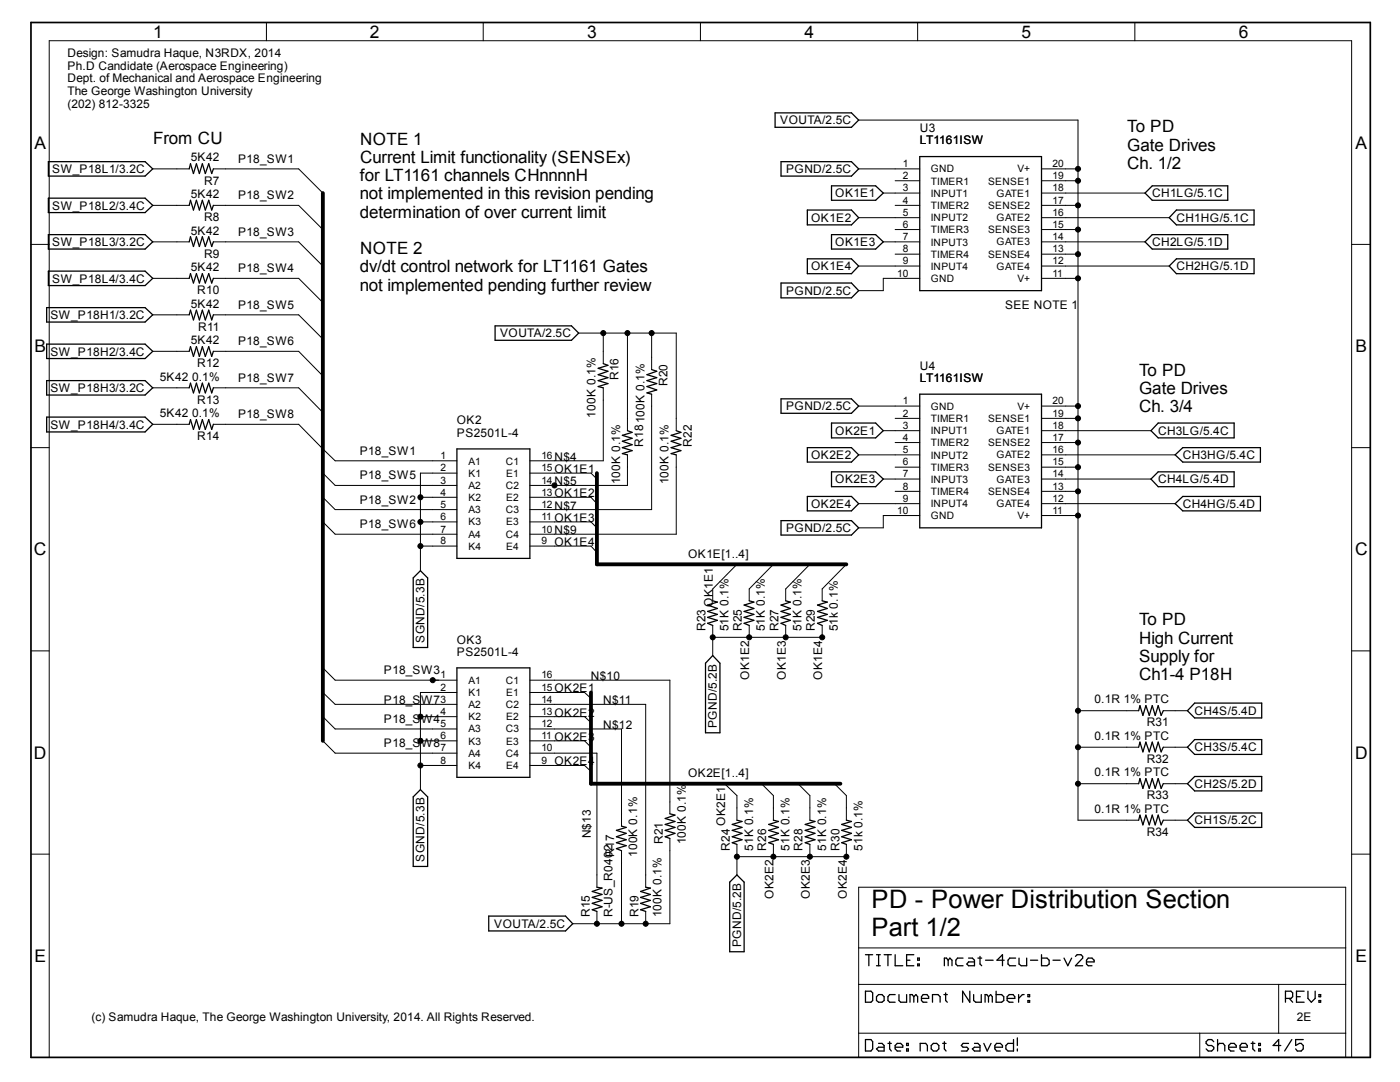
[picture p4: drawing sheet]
<svg xmlns="http://www.w3.org/2000/svg" width="279mm" height="216mm" viewBox="0 0 279 216" stroke-linecap="round" stroke-linejoin="round" font-family="sans-serif">
<g fill="none" stroke="#000" stroke-width=".25">
<path d="M9.7 32.3h19.3l1.5 1.4-1.5 1.4h-19.3zM9.7 39.5h19.3l1.5 1.5-1.5 1.4h-19.3zM37.8 33.7l.2-1 .6 1.9 .6-1.9 .6 1.9 .6-1.9 .6 1.9 .7-1.9 .5 1.9 .4-.9M154.7 22.5h15.2l1.5 1.5-1.5 1.4h-15.2zM155.9 32.3h14l1.5 1.4-1.5 1.4h-14zM165.9 37.1h8.9l1.5 1.4-1.5 1.5h-8.9zM183.6 31.2h24.3v26.8h-24.3zM228.5 38.5l1.5-1.4h15v2.9h-15zM9.7 46.8h19.3l1.5 1.5-1.5 1.4h-19.3zM9.7 54.1h19.3l1.5 1.4-1.5 1.5h-19.3zM37.8 41l.2-1 .6 1.9 .6-1.9 .6 1.9 .6-1.9 .6 1.9 .7-1.9 .5 1.9 .4-.9M37.8 48.3l.2-1.1 .6 2 .6-2 .6 2 .6-2 .6 2 .7-2 .5 2 .4-.9"/>
<path d="M37.8 55.5l.2-.9 .6 1.9 .6-1.9 .6 1.9 .6-1.9 .6 1.9 .7-1.9 .5 1.9 .4-1M155.9 56.5h14l1.5 1.5-1.5 1.4h-14zM161.1 41.9h8.8l1.5 1.5-1.5 1.5h-8.8zM161.1 51.6h8.8l1.5 1.5-1.5 1.5h-8.8zM165.9 46.8h8.9l1.5 1.5-1.5 1.4h-8.9zM230 46.8h15v2.9h-15l-1.5-1.4zM233.3 53.1l1.5-1.5h15.5v3h-15.5zM234.8 41.9h15.5v3h-15.5l-1.5-1.5zM9.3 61.4h19.7l1.5 1.4-1.5 1.5h-19.7zM9.3 68.7h19.7l1.5 1.4-1.5 1.4h-19.7zM9.3 75.9h19.7l1.5 1.5-1.5 1.4h-19.7zM37.8 62.8l.2-.9 .6 1.9 .6-1.9 .6 1.9 .6-1.9 .6 1.9 .7-1.9 .5 1.9 .4-1"/>
<path d="M37.8 70.1l.2-.9 .6 1.9 .6-1.9 .6 1.9 .6-1.9 .6 1.9 .7-1.9 .5 1.9 .4-1M37.8 77.4l.2-.9 .6 1.9 .6-1.9 .6 1.9 .6-1.9 .6 1.9 .7-1.9 .5 1.9 .4-1M98.8 65h15.2l1.5 1.5-1.5 1.4h-15.2zM120.4 72.6l.9 .3-1.9 .6 1.9 .6-1.9 .7 1.9 .6-1.9 .5 1.9 .6-1.9 .6 1 .3M130 73.7l1.1 .4-2 .7 2 .6-2 .5 2 .6-2 .6 2 .7-2 .6 .9 .3M155.9 79.6h14l1.5 1.4-1.5 1.5h-14zM183.6 78.7h24.3v26.6h-24.3zM9.3 83.2h19.7l1.5 1.5-1.5 1.5h-19.7zM37.8 84.7l.2-1 .6 2 .6-2 .6 2 .6-2 .6 2 .7-2 .5 2 .4-1M91.2 89.6h14.5v21.8h-14.5zM125.2 85.9l1 .4-2 .6 2 .6-2 .6 2 .6-2 .6 2 .6-2 .6 1 .3M135 85.9l.9 .4-2 .6 2 .6-2 .6 2 .6-2 .6 2 .6-2 .6 1.1 .3"/>
<path d="M161.1 89.3h8.8l1.5 1.5-1.5 1.4h-8.8zM161.1 99.1h8.8l1.5 1.4-1.5 1.4h-8.8zM165.9 84.4h8.9l1.5 1.5-1.5 1.5h-8.9zM165.9 94.1h8.9l1.5 1.5-1.5 1.5h-8.9zM229.7 95.6l1.4-1.5h15.2v3h-15.2zM231.1 84.4h15.2v3h-15.2l-1.4-1.5zM234.5 90.8l1.6-1.5h15.4v2.9h-15.4zM83.9 113.9l1.4 1.4v13.9h-2.8v-13.9zM142.2 119.9l1 .2-2 .6 2 .7-2 .6 2 .6-2 .6 2 .6-2 .6 1 .4M149.5 119.9l1 .2-2 .6 2 .7-2 .6 2 .6-2 .6 2 .6-2 .6 1 .4M155.9 103.9h14l1.5 1.4-1.5 1.5h-14zM156.8 119.9l.9 .2-1.8 .6 1.8 .7-1.8 .6 1.8 .6-1.8 .6 1.8 .6-1.8 .6 .9 .4"/>
<path d="M164.1 119.9l1 .2-1.9 .6 1.9 .7-1.9 .6 1.9 .6-1.9 .6 1.9 .6-1.9 .6 .9 .4M234.5 100.5l1.6-1.4h15.4v2.8h-15.4zM91.2 133.3h14.5v21.8h-14.5zM142.2 130.8l1.5 1.5v13.9h-2.9v-13.9zM82.5 159l1.4-1.4 1.4 1.4v13.9h-2.8zM227.2 156.4l.3-1 .6 1.9 .6-1.9 .7 1.9 .6-1.9 .5 1.9 .6-1.9 .6 1.9 .5-.9M227.2 149.1l.3-1 .6 1.9 .6-1.9 .7 1.9 .6-1.9 .5 1.9 .6-1.9 .6 1.9 .5-.9M227.2 141.8l.3-1 .6 1.9 .6-1.9 .7 1.9 .6-1.9 .5 1.9 .6-1.9 .6 1.9 .5-.9M237 156.4l1.4-1.5h13.4v2.9h-13.4zM238.4 140.3h13.4v3h-13.4l-1.4-1.5zM238.4 147.6h13.4v2.9h-13.4l-1.4-1.4zM119.1 177l1 .2-1.9 .7 1.9 .6-1.9 .6 1.9 .6-1.9 .6 1.9 .6-1.9 .6 .9 .4"/>
<path d="M124 164.8l1 .3-2 .6 2 .6-2 .7 2 .6-2 .5 2 .6-2 .6 1 .5M128.9 177l.9 .2-2 .7 2 .6-2 .6 2 .6-2 .6 2 .6-2 .6 1.1 .4M133.7 162.4l1 .2-1.9 .7 1.9 .6-1.9 .6 1.9 .6-1.9 .6 1.9 .6-1.9 .7 .9 .3M147.1 174.6l1.4 1.4v13.9h-2.9v-13.9zM147.1 163.7l1 .2-2 .6 2 .6-2 .6 2 .6-2 .7 2 .6-2 .5 1 .4M154.3 163.7l1.1 .2-2 .6 2 .6-2 .6 2 .6-2 .7 2 .6-2 .5 .9 .4M161.6 163.7l1 .2-1.9 .6 1.9 .6-1.9 .6 1.9 .6-1.9 .7 1.9 .6-1.9 .5 .9 .4M168.9 163.7l1 .2-1.9 .6 1.9 .6-1.9 .6 1.9 .6-1.9 .7 1.9 .6-1.9 .5 .9 .4M227.2 163.7l.3-1.1 .6 2 .6-2 .7 2 .6-2 .5 2 .6-2 .6 2 .5-.9M237 163.7l1.4-1.5h13.4v2.9h-13.4zM97.5 182.8h15.4l1.4 1.5-1.4 1.5h-15.4zM172.7 197.8h1.1l.4 .3v1.5l-.4 .4h-1.1z"/>
<path d="M172.7 190.5h1.5M173.4 190.5v2.2M174.9 198.9l.4-.4h.7l.4 .4v.7l-.4 .4h-.7l-.4-.4zM174.9 190.5h.8M174.9 192.7h.8M175.3 190.5v2.2M176.4 190.5h1.5M177.2 190.5v2.2M178.6 190.5v2.2h1.6M178.6 198.5h-1.1l-.3 .4v.7l.3 .4h1.1M179.4 198.5v1.1l.3 .4h1.2v-1.5M180.9 191.6h.7"/>
<path d="M182.4 190.5h-1.5v2.2h1.5M182.4 198.9l-.4-.4h-.4v1.5M182.4 198.9l.4-.4 .3 .4v1.1M182.4 198.9v1.1M183.1 192.4h.4v.3h-.4zM183.1 191.2h.4v.4h-.4zM183.9 199.2h1.4v-.3l-.3-.4h-.8l-.3 .4v.7l.3 .4h.8M186.1 200v-1.5h1.1l.4 .4v1.1M188.4 198.5h.7M188.7 198.1v1.5l.4 .4M189.2 191.6l-.3-.4h-.4v1.5M189.2 191.6v1.1"/>
<path d="M189.2 191.6l.4-.4 .4 .4v1.1M192.2 191.2h-1.1l-.3 .4v.8l.3 .3h1.1M193.3 191.2h.8l.4 .4v1.1h-1.2l-.3-.3 .3-.5h1.2M193.5 197.8v2.2l-1.4-2.2v2.2M194.3 198.5v1.1l.4 .4h1.1v-1.5M195.2 191.2h.7M195.6 190.8v1.6l.3 .3M196.7 191.6h1.5M197.3 198.9l-.4-.4h-.3v1.5M197.3 198.9v1.1M197.3 198.9l.4-.4 .3 .4v1.1M198.8 197.8v2.2h1.1l.4-.4v-.7l-.4-.4h-1.1"/>
<path d="M200.4 191.6h-1.4l1.1-1.1v2.2M201 199.2h1.5v-.3l-.3-.4h-.8l-.4 .4v.7l.4 .4h.8M202.7 191.2h-1.2l-.3 .4v.8l.3 .3h1.2M203.3 198.5v1.5M203.4 191.2v1.2l.4 .3h1.1v-1.5M204.4 198.5h-.4l-.7 .7M205.1 199.6h.4v.4h-.4zM205.1 198.5h.4v.4h-.4zM205.7 191.6h1.4M207.9 190.5v2.2h1.1l.4-.3v-.8l-.4-.4h-1.1M210.1 191.6h1.5M212.3 191.2l.8 1.5 .8-1.5"/>
<path d="M214.6 190.8l.4-.3h.7l.4 .3v.4l-1.5 1.5h1.5M216.8 191.9h1.6v-.3l-.5-.4h-.7l-.4 .4v.8l.4 .3h.7M256.5 199.2h1.1l.4-.3v-.8l-.4-.3h-1.1v2.2M257.3 199.2l.7 .8M258.7 198.9h.8M260.3 197.8h-1.6v2.2h1.6M261 197.8v1.4l.7 .8 .8-.8v-1.4M263.2 199.6h.4v.4h-.4zM263.2 198.5h.4v.4h-.4zM172.7 207.4h1.1l.4 .5v1.4l-.4 .4h-1.1zM175.3 208.2h.7l.4 .4v1.1h-1.1l-.4-.4 .4-.3h1.1M177.2 208.2h.7"/>
<path d="M177.5 207.9v1.4l.4 .4M178.6 209h1.6v-.4l-.5-.4h-.6l-.5 .4v.7l.5 .4h.6M180.9 209.3h.4v.4h-.4zM180.9 208.2h.4v.4h-.4zM183.6 209.7v-1.5h1.1l.4 .4v1.1M185.8 208.6l.5-.4h.6l.5 .4v.7l-.5 .4h-.6l-.5-.4zM188.1 208.2h.7M188.5 207.9v1.4l.3 .4M193.3 208.2h-1.1l-.3 .4 .3 .4h.8l.3 .3-.3 .4h-1.1M194.5 208.2h.7l.4 .4v1.1h-1.1l-.4-.4 .4-.3h1.1M196.3 208.2l.7 1.5 .8-1.5M198.5 209h1.6v-.4l-.5-.4h-.7l-.4 .4v.7l.4 .4h.7"/>
<path d="M202.3 207.4v2.3h-1.1l-.5-.4v-.7l.5-.4h1.1M203 207.1v1.5M203 209.3v.4M242.2 207.9l-.4-.5h-.7l-.4 .5v.3l.4 .4h.7l.4 .4v.3l-.4 .4h-.7l-.4-.4M243 208.6l.3-.4h.8l.3 .4v1.1M243 207.4v2.3M245.2 209h1.5v-.4l-.4-.4h-.7l-.4 .4v.7l.4 .4h.7M247.5 209h1.4v-.4l-.3-.4h-.8l-.3 .4v.7l.3 .4h.8M249.7 208.2h.7M250 207.9v1.4l.4 .4M251.2 208.2h.3v.4h-.3zM251.2 209.3h.3v.4h-.3z"/>
<path d="M255.6 208.6h-1.5l1.1-1.2v2.3M257.8 207.4l-1.4 2.3M260.1 207.4h-1.5v1.2l.7-.4h.4l.4 .4v.7l-.4 .4h-.8l-.3-.4"/>
</g>
<path d="M6.2 4.5h267.3v206.5h-267.3z" fill="none" stroke="#000" stroke-width=".34"/>
<g fill="none" stroke="#000" stroke-width=".2">
<path d="M53.2 4.5v3.6M96.4 4.5v3.6M139.8 4.5v3.6M183.1 4.5v3.6M226.5 4.5v3.6M30.5 33.7h7.3M42.6 33.7h17l4.8 4.8M171.4 33.7h12.2M171.4 24h43.7v139.7h12.1M176.3 38.5h7.3M178.6 36.1h5M207.9 33.7h7.2"/>
<path d="M207.9 36.1h7.2M207.9 38.5h20.6M6.2 48.8h3.6M30.5 41h7.3M30.5 48.3h7.3M30.5 55.5h7.3M42.6 41h17l4.8 4.8M42.6 48.3h17l4.8 4.8M42.6 55.5h17l4.8 4.9M171.4 43.4h12.2M171.4 53.1h12.2M176.3 48.3h7.3"/>
<path d="M178.6 41h5M178.6 45.8h5M178.6 50.7h5M183.6 55.5h-7.3v2.5h-4.9M207.9 41h7.2M207.9 48.3h20.6M207.9 55.5h7.2M207.9 43.4h25.4M207.9 45.8h7.2M207.9 50.7h7.2M207.9 53.1h25.4M269.7 48.8h3.8"/>
<path d="M30.5 62.8h7.3M30.5 70.1h7.3M30.5 77.4h7.3M42.6 62.8h17l4.8 4.8M42.6 70.1h17l4.8 4.9M42.6 77.4h17l4.8 4.9M115.5 66.5h19.5v19.4M120.4 77.4v14.5h-14.7M120.4 66.5v6.1M125.2 66.5v19.4M130 78.7v23h-24.3M130 66.5v7.2"/>
<path d="M6.2 89.3h3.6M30.5 84.7h7.3M42.6 84.7h17l7.3 7.2h24.3M64.4 93.2v1.2l2.5 2.5h24.3M64.4 99.2l2.5 2.5h24.3M83.9 99.2h7.3M91.2 94.4h-7.3v19.5M105.7 94.4h12.2l1.2 1.2M105.7 99.2h12.2l1.2 1.3M125.2 90.8v6.1h-19.5M135 90.8v15.8h-29.3M171.4 81h12.2"/>
<path d="M171.4 90.8h12.2M176.3 85.9h7.3M176.3 95.6h7.3M178.6 83.5h5M178.6 88.3h5M178.6 93.2h5M178.6 98h5M207.9 81h7.2M207.9 83.5h7.2M207.9 85.9h21.8M207.9 88.3h7.2M207.9 90.8h26.6"/>
<path d="M207.9 93.2h7.2M207.9 95.6h21.8M207.9 98h7.2M269.7 89.3h3.8M64.4 104.1l2.5 2.5h24.3M83.9 104.1h7.3M83.9 109h7.3M105.7 104.1h12.2l1.2 1.2M105.7 109h12.2l1.2 1.2M147.1 112.6l-4.9 4.9v2.4M154.3 112.6l-4.8 4.9v2.4M161.6 112.6l-4.8 4.9v2.4"/>
<path d="M168.9 112.6l-4.8 4.9v2.4M171.4 100.5h12.2M183.6 102.9h-7.3v2.4h-4.9M207.9 100.5h26.6M207.9 102.9h7.2M6.2 129.9h3.6M64.4 133.3l2.5 2.4h24.3M64.4 138.2l2.5 2.3h24.3M91.2 138.2h-7.3v19.4M105.7 135.7h28v26.7M105.7 138.2h11l1.2 1.2M142.2 124.8v6"/>
<path d="M149.5 124.8v2.4M156.8 124.8v2.4M164.1 124.8v2.4h-21.9M269.7 129.9h3.8M64.4 143l2.5 2.5h24.3M64.4 147.8l2.5 2.5h24.3M83.9 143h7.3M83.9 147.8h7.3M83.9 152.7h7.3M105.7 140.5h23.2v36.5M105.7 143h11l1.2 1.2M105.7 145.5h18.3v19.3"/>
<path d="M105.7 147.8h11l1.2 1.3M105.7 150.3h13.4v26.7M105.7 152.7h11l1.2 1.2M144.6 156.4l2.5 2.3v5M152 156.4l2.3 2.3v5M159.3 156.4l2.3 2.3v5M166.5 156.4l2.4 2.3v5M215.1 156.4h12.1M215.1 149.1h12.1M215.1 141.8h12.1M232.2 156.4h4.8M232.2 149.1h4.8"/>
<path d="M232.2 141.8h4.8M6.2 170.4h3.6M124 169.8v14.5M133.7 167.3v17h-19.4M147.1 168.5v6.1M154.3 168.5v2.4M161.6 168.5v2.4M168.9 168.5v2.4h-21.8M171.4 177h97.2v34h-97.2zM232.2 163.7h4.8M269.7 170.4h3.8M119.1 181.9v2.4"/>
<path d="M128.9 181.9v2.4M171.4 196.4h97.2M171.4 189.1h97.2M255.2 196.4v9.8M9.8 211v-202.9h259.9v202.9M171.4 206.2h97.2M239.4 206.2v4.8"/>
<circle cx="215.1" cy="36.1" r=".5"/>
<circle cx="215.1" cy="33.7" r=".5"/>
<circle cx="215.1" cy="45.8" r=".5"/>
<circle cx="215.1" cy="50.7" r=".5"/>
<circle cx="215.1" cy="41" r=".5"/>
<circle cx="215.1" cy="55.5" r=".5"/>
<circle cx="120.4" cy="66.5" r=".5"/>
<circle cx="125.2" cy="66.5" r=".5"/>
<circle cx="130.1" cy="66.5" r=".5"/>
<circle cx="83.9" cy="99.2" r=".5"/>
<circle cx="110.7" cy="96.9" r=".5"/>
<circle cx="215.1" cy="88.3" r=".5"/>
<circle cx="215.1" cy="93.2" r=".5"/>
<circle cx="215.1" cy="83.5" r=".5"/>
<circle cx="215.1" cy="98" r=".5"/>
<circle cx="215.1" cy="81" r=".5"/>
<circle cx="83.9" cy="104.1" r=".5"/>
<circle cx="83.9" cy="109" r=".5"/>
<circle cx="215.1" cy="102.9" r=".5"/>
<circle cx="86.4" cy="135.7" r=".5"/>
<circle cx="142.2" cy="127.2" r=".5"/>
<circle cx="149.5" cy="127.2" r=".5"/>
<circle cx="156.8" cy="127.2" r=".5"/>
<circle cx="164.1" cy="127.2" r=".5"/>
<circle cx="83.9" cy="143" r=".5"/>
<circle cx="83.9" cy="147.8" r=".5"/>
<circle cx="83.9" cy="152.7" r=".5"/>
<circle cx="215.1" cy="141.8" r=".5"/>
<circle cx="215.1" cy="149.1" r=".5"/>
<circle cx="215.1" cy="156.4" r=".5"/>
<circle cx="147.1" cy="170.9" r=".5"/>
<circle cx="154.4" cy="170.9" r=".5"/>
<circle cx="161.6" cy="170.9" r=".5"/>
<circle cx="168.9" cy="170.9" r=".5"/>
<circle cx="119.1" cy="184.3" r=".5"/>
<circle cx="124" cy="184.3" r=".5"/>
<circle cx="128.9" cy="184.3" r=".5"/>
</g>
<path d="M64.4 38.5v109.3M119.1 94.4v18.2h49.8M117.9 138.2v18.2h49.8" fill="none" stroke="#000" stroke-width=".76"/>
<g fill="#000">
<circle cx="215.1" cy="36.1" r=".5"/>
<circle cx="215.1" cy="33.7" r=".5"/>
<circle cx="215.1" cy="50.7" r=".5"/>
<circle cx="215.1" cy="41" r=".5"/>
<circle cx="215.1" cy="45.8" r=".5"/>
<circle cx="215.1" cy="55.5" r=".5"/>
<circle cx="120.4" cy="66.5" r=".5"/>
<circle cx="125.2" cy="66.5" r=".5"/>
<circle cx="130.1" cy="66.5" r=".5"/>
<circle cx="83.9" cy="99.2" r=".5"/>
<circle cx="110.7" cy="96.9" r=".5"/>
<circle cx="215.1" cy="88.3" r=".5"/>
<circle cx="215.1" cy="81" r=".5"/>
<circle cx="215.1" cy="93.2" r=".5"/>
<circle cx="215.1" cy="98" r=".5"/>
<circle cx="215.1" cy="83.5" r=".5"/>
<circle cx="83.9" cy="109" r=".5"/>
<circle cx="83.9" cy="104.1" r=".5"/>
<circle cx="215.1" cy="102.9" r=".5"/>
<circle cx="86.4" cy="135.7" r=".5"/>
<circle cx="142.2" cy="127.2" r=".5"/>
<circle cx="149.5" cy="127.2" r=".5"/>
<circle cx="156.8" cy="127.2" r=".5"/>
<circle cx="164.1" cy="127.2" r=".5"/>
<circle cx="83.9" cy="143" r=".5"/>
<circle cx="83.9" cy="152.7" r=".5"/>
<circle cx="83.9" cy="147.8" r=".5"/>
<circle cx="215.1" cy="141.8" r=".5"/>
<circle cx="215.1" cy="149.1" r=".5"/>
<circle cx="215.1" cy="156.4" r=".5"/>
<circle cx="147.1" cy="170.9" r=".5"/>
<circle cx="154.4" cy="170.9" r=".5"/>
<circle cx="161.6" cy="170.9" r=".5"/>
<circle cx="168.9" cy="170.9" r=".5"/>
<circle cx="119.1" cy="184.3" r=".5"/>
<circle cx="124" cy="184.3" r=".5"/>
<circle cx="128.9" cy="184.3" r=".5"/>
</g>
<g font-size="5.1">
<text x="173.9" y="181.2">PD - Power Distribution Section</text>
<text x="173.9" y="186.7">Part 1/2</text>
</g>
<g font-size="3.5">
<text x="30.6" y="7.5">1</text>
<text x="73.8" y="7.5">2</text>
<text x="117.2" y="7.5">3</text>
<text x="160.5" y="7.5">4</text>
<text x="203.9" y="7.5">5</text>
<text x="247.2" y="7.5">6</text>
<text x="6.9" y="29.6">A</text>
<text x="270.5" y="29.6">A</text>
<text x="6.9" y="70.2">B</text>
<text x="270.5" y="70.2">B</text>
<text x="6.8" y="110.7">C</text>
<text x="270.4" y="110.7">C</text>
<text x="6.8" y="151.4">D</text>
<text x="270.4" y="151.4">D</text>
<text x="6.9" y="191.9">E</text>
<text x="270.5" y="191.9">E</text>
</g>
<g font-size="3.4">
<text x="30.6" y="28.8">From CU</text>
<text x="71.9" y="28.9">NOTE 1</text>
<text x="225" y="26.4">To PD</text>
<text x="71.9" y="32.5">Current Limit functionality (SENSEx)</text>
<text x="225" y="30.1">Gate Drives</text>
<text x="225" y="33.7">Ch. 1/2</text>
<text x="71.8" y="36.2">for LT1161 channels CHnnnnH</text>
<text x="71.8" y="39.8">not implemented in this revision pending</text>
<text x="71.8" y="43.4">determination of over current limit</text>
<text x="71.9" y="50.7">NOTE 2</text>
<text x="71.8" y="54.4">dv/dt control network for LT1161 Gates</text>
<text x="71.8" y="58">not implemented pending further review</text>
<text x="227.3" y="75">To PD</text>
<text x="227.3" y="78.7">Gate Drives</text>
<text x="227.3" y="82.3">Ch. 3/4</text>
<text x="227.3" y="124.8">To PD</text>
<text x="227.3" y="128.4">High Current</text>
<text x="227.3" y="132.1">Supply for</text>
<text x="227.3" y="135.7">Ch1-4 P18H</text>
</g>
<g font-size="2.4">
<text x="13.5" y="11.3">Design: Samudra Haque, N3RDX, 2014</text>
<text x="13.5" y="13.9">Ph.D Candidate (Aerospace Engineering)</text>
<text x="13.5" y="16.4">Dept. of Mechanical and Aerospace Engineering</text>
<text x="13.5" y="19">The George Washington University</text>
<text x="13.5" y="21.5">(202) 812-3325</text>
<text x="155.7" y="24.8">VOUTA/2.5C</text>
<text x="183.6" y="28.8">LT1161ISW</text>
<text x="183.6" y="26.4">U3</text>
<text x="10.4" y="34.5">SW_P18L1/3.2C</text>
<text x="38.1" y="32.2">5K42</text>
<text x="47.5" y="32.4">P18_SW1</text>
<text x="156.9" y="34.5">PGND/2.5C</text>
<text x="10.4" y="41.8">SW_P18L2/3.4C</text>
<text x="38.1" y="39.5">5K42</text>
<text x="40.7" y="36.8">R7</text>
<text x="47.5" y="39.8">P18_SW2</text>
<text x="166.7" y="39.4">OK1E1</text>
<text x="230" y="39.4">CH1LG/5.1C</text>
<text x="38.1" y="46.8">5K42</text>
<text x="40.7" y="44.1">R8</text>
<text x="47.5" y="47.1">P18_SW3</text>
<text x="161.9" y="44.3">OK1E2</text>
<text x="234.8" y="44.3">CH1HG/5.1C</text>
<text x="10.4" y="49.1">SW_P18L3/3.2C</text>
<text x="40.7" y="51.4">R9</text>
<text x="161.9" y="53.9">OK1E4</text>
<text x="166.7" y="49.1">OK1E3</text>
<text x="230" y="49.1">CH2LG/5.1D</text>
<text x="234.8" y="53.9">CH2HG/5.1D</text>
<text x="10.4" y="56.4">SW_P18L4/3.4C</text>
<text x="38.1" y="54.1">5K42</text>
<text x="39.4" y="58.7">R10</text>
<text x="47.5" y="54.4">P18_SW4</text>
<text x="156.9" y="58.8">PGND/2.5C</text>
<text x="10.1" y="63.7">SW_P18H1/3.2C</text>
<text x="38.1" y="61.4">5K42</text>
<text x="39.5" y="66">R11</text>
<text x="47.5" y="61.6">P18_SW5</text>
<text x="200.6" y="61.6">SEE NOTE 1</text>
<text x="10.1" y="71">SW_P18H2/3.4C</text>
<text x="38.1" y="68.7">5K42</text>
<text x="47.5" y="68.9">P18_SW6</text>
<text x="99.8" y="67.3">VOUTA/2.5C</text>
<text x="31.9" y="75.9">5K42 0.1%</text>
<text x="39.4" y="73.2">R12</text>
<text x="47.5" y="76.2">P18_SW7</text>
<text x="123.4" y="75.9" transform="rotate(-90 123.4 75.9)">R16</text>
<text x="133.2" y="77" transform="rotate(-90 133.2 77)">R20</text>
<text x="183.6" y="76.2">LT1161ISW</text>
<text x="183.6" y="73.7">U4</text>
<text x="10.1" y="78.2">SW_P18H3/3.2C</text>
<text x="31.9" y="83.2">5K42 0.1%</text>
<text x="39.4" y="80.5">R13</text>
<text x="47.5" y="83.5">P18_SW8</text>
<text x="118.9" y="83.3" transform="rotate(-90 118.9 83.3)">100K 0.1%</text>
<text x="156.9" y="81.9">PGND/2.5C</text>
<text x="10.1" y="85.5">SW_P18H4/3.4C</text>
<text x="39.4" y="87.8">R14</text>
<text x="91.2" y="87.1">PS2501L-4</text>
<text x="91.2" y="84.7">OK2</text>
<text x="128.4" y="89.2" transform="rotate(-90 128.4 89.2)">R18100K 0.1%</text>
<text x="138.1" y="89.2" transform="rotate(-90 138.1 89.2)">R22</text>
<text x="166.7" y="86.8">OK2E1</text>
<text x="231.1" y="86.8">CH3LG/5.4C</text>
<text x="71.8" y="90.8">P18_SW1</text>
<text x="71.8" y="95.6">P18_SW5</text>
<text x="110.7" y="91.9">N$4</text>
<text x="110.7" y="94.4">OK1E1</text>
<text x="161.9" y="91.6">OK2E2</text>
<text x="236" y="91.6">CH3HG/5.4C</text>
<text x="71.8" y="100.5">P18_SW2</text>
<text x="110.7" y="96.9">N$5</text>
<text x="110.7" y="101.7">N$7</text>
<text x="110.7" y="99.2">OK1E2</text>
<text x="123.8" y="96.6" transform="rotate(-90 123.8 96.6)">100K 0.1%</text>
<text x="133.4" y="96.6" transform="rotate(-90 133.4 96.6)">100K 0.1%</text>
<text x="161.9" y="101.3">OK2E4</text>
<text x="166.7" y="96.4">OK2E3</text>
<text x="231.1" y="96.4">CH4LG/5.4D</text>
<text x="236" y="101.3">CH4HG/5.4D</text>
<text x="71.8" y="105.3">P18_SW6</text>
<text x="110.7" y="106.6">N$9</text>
<text x="110.7" y="104.1">OK1E3</text>
<text x="156.9" y="106.2">PGND/2.5C</text>
<text x="110.7" y="109">OK1E4</text>
<text x="137.3" y="111.4">OK1E[1..4]</text>
<text x="140.8" y="126" transform="rotate(-90 140.8 126)">R23</text>
<text x="142.2" y="121.2" transform="rotate(-90 142.2 121.2)">OK1E1</text>
<text x="145.4" y="126" transform="rotate(-90 145.4 126)">51K 0.1%</text>
<text x="148.1" y="126" transform="rotate(-90 148.1 126)">R25</text>
<text x="152.7" y="126" transform="rotate(-90 152.7 126)">51K 0.1%</text>
<text x="155.4" y="126" transform="rotate(-90 155.4 126)">R27</text>
<text x="159.9" y="126" transform="rotate(-90 159.9 126)">51K 0.1%</text>
<text x="162.6" y="126" transform="rotate(-90 162.6 126)">R29</text>
<text x="167.2" y="126" transform="rotate(-90 167.2 126)">51k 0.1%</text>
<text x="84.8" y="128.3" transform="rotate(-90 84.8 128.3)">SGND/5.3B</text>
<text x="91.2" y="130.8">PS2501L-4</text>
<text x="91.2" y="128.4">OK3</text>
<text x="76.6" y="134.5">P18_SW3</text>
<text x="117.9" y="135.7">N$10</text>
<text x="149.5" y="135.7" transform="rotate(-90 149.5 135.7)">OK1E2</text>
<text x="156.8" y="135.7" transform="rotate(-90 156.8 135.7)">OK1E3</text>
<text x="164.1" y="135.7" transform="rotate(-90 164.1 135.7)">OK1E4</text>
<text x="76.6" y="140.5">P18_SW7</text>
<text x="110.7" y="138.2">OK2E1</text>
<text x="110.7" y="143">OK2E2</text>
<text x="120.4" y="140.5">N$11</text>
<text x="218.4" y="140.3">0.1R 1% PTC</text>
<text x="238.4" y="142.7">CH4S/5.4D</text>
<text x="76.6" y="144.2">P18_SW4</text>
<text x="76.6" y="149.1">P18_SW8</text>
<text x="110.7" y="147.8">OK2E3</text>
<text x="120.4" y="145.5">N$12</text>
<text x="143.1" y="145.3" transform="rotate(-90 143.1 145.3)">PGND/5.2B</text>
<text x="218.4" y="147.6">0.1R 1% PTC</text>
<text x="228.9" y="144.9">R31</text>
<text x="238.4" y="149.9">CH3S/5.4C</text>
<text x="110.7" y="152.7">OK2E4</text>
<text x="137.3" y="155.1">OK2E[1..4]</text>
<text x="218.4" y="154.9">0.1R 1% PTC</text>
<text x="228.9" y="152.2">R32</text>
<text x="228.9" y="159.5">R33</text>
<text x="238.4" y="157.2">CH2S/5.2D</text>
<text x="117.9" y="167.3" transform="rotate(-90 117.9 167.3)">N$13</text>
<text x="144.7" y="164.8" transform="rotate(-90 144.7 164.8)">OK2E1</text>
<text x="218.4" y="162.2">0.1R 1% PTC</text>
<text x="228.9" y="166.8">R34</text>
<text x="238.4" y="164.5">CH1S/5.2C</text>
<text x="84.8" y="172" transform="rotate(-90 84.8 172)">SGND/5.3B</text>
<text x="122.6" y="170.9" transform="rotate(-90 122.6 170.9)">R17</text>
<text x="127.2" y="170.9" transform="rotate(-90 127.2 170.9)">100K 0.1%</text>
<text x="132.3" y="168.5" transform="rotate(-90 132.3 168.5)">R21</text>
<text x="136.9" y="168.5" transform="rotate(-90 136.9 168.5)">100K 0.1%</text>
<text x="145.6" y="169.8" transform="rotate(-90 145.6 169.8)">R24</text>
<text x="150.3" y="169.8" transform="rotate(-90 150.3 169.8)">51K 0.1%</text>
<text x="152.9" y="169.8" transform="rotate(-90 152.9 169.8)">R26</text>
<text x="157.6" y="169.8" transform="rotate(-90 157.6 169.8)">51K 0.1%</text>
<text x="160.2" y="169.8" transform="rotate(-90 160.2 169.8)">R28</text>
<text x="164.8" y="169.8" transform="rotate(-90 164.8 169.8)">51K 0.1%</text>
<text x="167.6" y="169.8" transform="rotate(-90 167.6 169.8)">R30</text>
<text x="172.1" y="169.8" transform="rotate(-90 172.1 169.8)">51k 0.1%</text>
<text x="154.3" y="179.4" transform="rotate(-90 154.3 179.4)">OK2E2</text>
<text x="161.6" y="179.4" transform="rotate(-90 161.6 179.4)">OK2E3</text>
<text x="169" y="179.4" transform="rotate(-90 169 179.4)">OK2E4</text>
<text x="98.6" y="185.2">VOUTA/2.5C</text>
<text x="117.7" y="183" transform="rotate(-90 117.7 183)">R15</text>
<text x="122.3" y="183" transform="rotate(-90 122.3 183)">R-US_R0402</text>
<text x="127.4" y="183" transform="rotate(-90 127.4 183)">R19</text>
<text x="132" y="183" transform="rotate(-90 132 183)">100K 0.1%</text>
<text x="147.9" y="189" transform="rotate(-90 147.9 189)">PGND/5.2B</text>
<text x="18.3" y="203.7">(c) Samudra Haque, The George Washington University, 2014. All Rights Reserved.</text>
<text x="258.8" y="203.7">2E</text>
</g>
<g font-size="2">
<text x="180.2" y="33.4">1</text>
<text x="180.2" y="35.7">2</text>
<text x="185.8" y="34.4">GND</text>
<text x="203" y="34.4">V+</text>
<text x="210.1" y="35.7">19</text>
<text x="210.1" y="33.4">20</text>
<text x="180.2" y="38.2">3</text>
<text x="180.2" y="40.6">4</text>
<text x="185.8" y="36.8">TIMER1</text>
<text x="185.8" y="39.3">INPUT1</text>
<text x="185.8" y="41.7">TIMER2</text>
<text x="197.2" y="41.7">SENSE2</text>
<text x="197.2" y="36.8">SENSE1</text>
<text x="198.9" y="39.3">GATE1</text>
<text x="210.1" y="40.6">17</text>
<text x="210.1" y="38.2">18</text>
<text x="180.2" y="43.1">5</text>
<text x="180.2" y="45.5">6</text>
<text x="180.2" y="47.9">7</text>
<text x="185.8" y="44.1">INPUT2</text>
<text x="185.8" y="46.6">TIMER3</text>
<text x="197.2" y="46.6">SENSE3</text>
<text x="198.9" y="44.1">GATE2</text>
<text x="210.1" y="47.9">14</text>
<text x="210.1" y="45.5">15</text>
<text x="210.1" y="43.1">16</text>
<text x="180.2" y="50.4">8</text>
<text x="180.2" y="52.7">9</text>
<text x="185.8" y="49">INPUT3</text>
<text x="185.8" y="51.4">TIMER4</text>
<text x="185.8" y="53.8">INPUT4</text>
<text x="197.2" y="51.4">SENSE4</text>
<text x="198.9" y="53.8">GATE4</text>
<text x="198.9" y="48.9">GATE3</text>
<text x="210.1" y="52.7">12</text>
<text x="210.1" y="50.4">13</text>
<text x="179.1" y="55.2">10</text>
<text x="185.8" y="56.3">GND</text>
<text x="203" y="56.2">V+</text>
<text x="210.1" y="55.2">11</text>
<text x="180.2" y="80.7">1</text>
<text x="180.2" y="83.1">2</text>
<text x="185.8" y="81.8">GND</text>
<text x="203" y="81.8">V+</text>
<text x="210.1" y="83.1">19</text>
<text x="210.1" y="80.7">20</text>
<text x="180.2" y="85.6">3</text>
<text x="180.2" y="88">4</text>
<text x="185.8" y="84.2">TIMER1</text>
<text x="185.8" y="86.6">INPUT1</text>
<text x="185.8" y="89.1">TIMER2</text>
<text x="197.2" y="89.1">SENSE2</text>
<text x="197.2" y="84.2">SENSE1</text>
<text x="198.9" y="86.6">GATE1</text>
<text x="210.1" y="88">17</text>
<text x="210.1" y="85.6">18</text>
<text x="87.9" y="91.6">1</text>
<text x="87.9" y="94.1">2</text>
<text x="93.5" y="92.7">A1</text>
<text x="93.5" y="95.2">K1</text>
<text x="100.9" y="92.7">C1</text>
<text x="101" y="95.1">E1</text>
<text x="108" y="94.1">15</text>
<text x="108" y="91.6">16</text>
<text x="180.2" y="90.4">5</text>
<text x="180.2" y="92.9">6</text>
<text x="180.2" y="95.2">7</text>
<text x="185.8" y="91.5">INPUT2</text>
<text x="185.8" y="93.9">TIMER3</text>
<text x="197.2" y="93.9">SENSE3</text>
<text x="198.9" y="91.4">GATE2</text>
<text x="210.1" y="95.2">14</text>
<text x="210.1" y="92.9">15</text>
<text x="210.1" y="90.4">16</text>
<text x="87.9" y="96.5">3</text>
<text x="87.9" y="98.9">4</text>
<text x="87.9" y="101.3">5</text>
<text x="93.5" y="97.5">A2</text>
<text x="93.5" y="100">K2</text>
<text x="100.9" y="97.5">C2</text>
<text x="101" y="100">E2</text>
<text x="108" y="101.3">12</text>
<text x="108" y="98.9">13</text>
<text x="108" y="96.5">14</text>
<text x="180.2" y="97.7">8</text>
<text x="180.2" y="100.2">9</text>
<text x="185.8" y="96.4">INPUT3</text>
<text x="185.8" y="98.8">TIMER4</text>
<text x="185.8" y="101.2">INPUT4</text>
<text x="197.2" y="98.8">SENSE4</text>
<text x="198.9" y="101.2">GATE4</text>
<text x="198.9" y="96.4">GATE3</text>
<text x="210.1" y="100.2">12</text>
<text x="210.1" y="97.7">13</text>
<text x="87.9" y="103.8">6</text>
<text x="87.9" y="106.3">7</text>
<text x="93.5" y="102.4">A3</text>
<text x="93.5" y="104.8">K3</text>
<text x="93.5" y="107.3">A4</text>
<text x="100.9" y="107.3">C4</text>
<text x="100.9" y="102.4">C3</text>
<text x="101" y="104.8">E3</text>
<text x="108" y="106.3">10</text>
<text x="108" y="103.8">11</text>
<text x="179.1" y="102.6">10</text>
<text x="185.8" y="103.6">GND</text>
<text x="203" y="103.6">V+</text>
<text x="210.1" y="102.6">11</text>
<text x="87.9" y="108.6">8</text>
<text x="93.5" y="109.7">K4</text>
<text x="101" y="109.7">E4</text>
<text x="108" y="108.6">9</text>
<text x="87.9" y="135.4">1</text>
<text x="87.9" y="137.8">2</text>
<text x="93.5" y="136.4">A1</text>
<text x="100.9" y="136.4">C1</text>
<text x="108" y="137.8">15</text>
<text x="108" y="135.4">16</text>
<text x="87.9" y="140.2">3</text>
<text x="87.9" y="142.7">4</text>
<text x="93.5" y="138.9">K1</text>
<text x="93.5" y="141.3">A2</text>
<text x="93.5" y="143.8">K2</text>
<text x="100.9" y="141.3">C2</text>
<text x="101" y="143.7">E2</text>
<text x="101" y="138.9">E1</text>
<text x="108" y="142.7">13</text>
<text x="108" y="140.2">14</text>
<text x="87.9" y="145.1">5</text>
<text x="87.9" y="147.5">6</text>
<text x="87.9" y="149.9">7</text>
<text x="93.5" y="146.1">A3</text>
<text x="93.5" y="148.6">K3</text>
<text x="100.9" y="146.1">C3</text>
<text x="101" y="148.6">E3</text>
<text x="108" y="149.9">10</text>
<text x="108" y="147.5">11</text>
<text x="108" y="145.1">12</text>
<text x="87.9" y="152.4">8</text>
<text x="93.5" y="151">A4</text>
<text x="93.5" y="153.4">K4</text>
<text x="100.9" y="151">C4</text>
<text x="101" y="153.4">E4</text>
<text x="108" y="152.4">9</text>
</g>
</svg>
